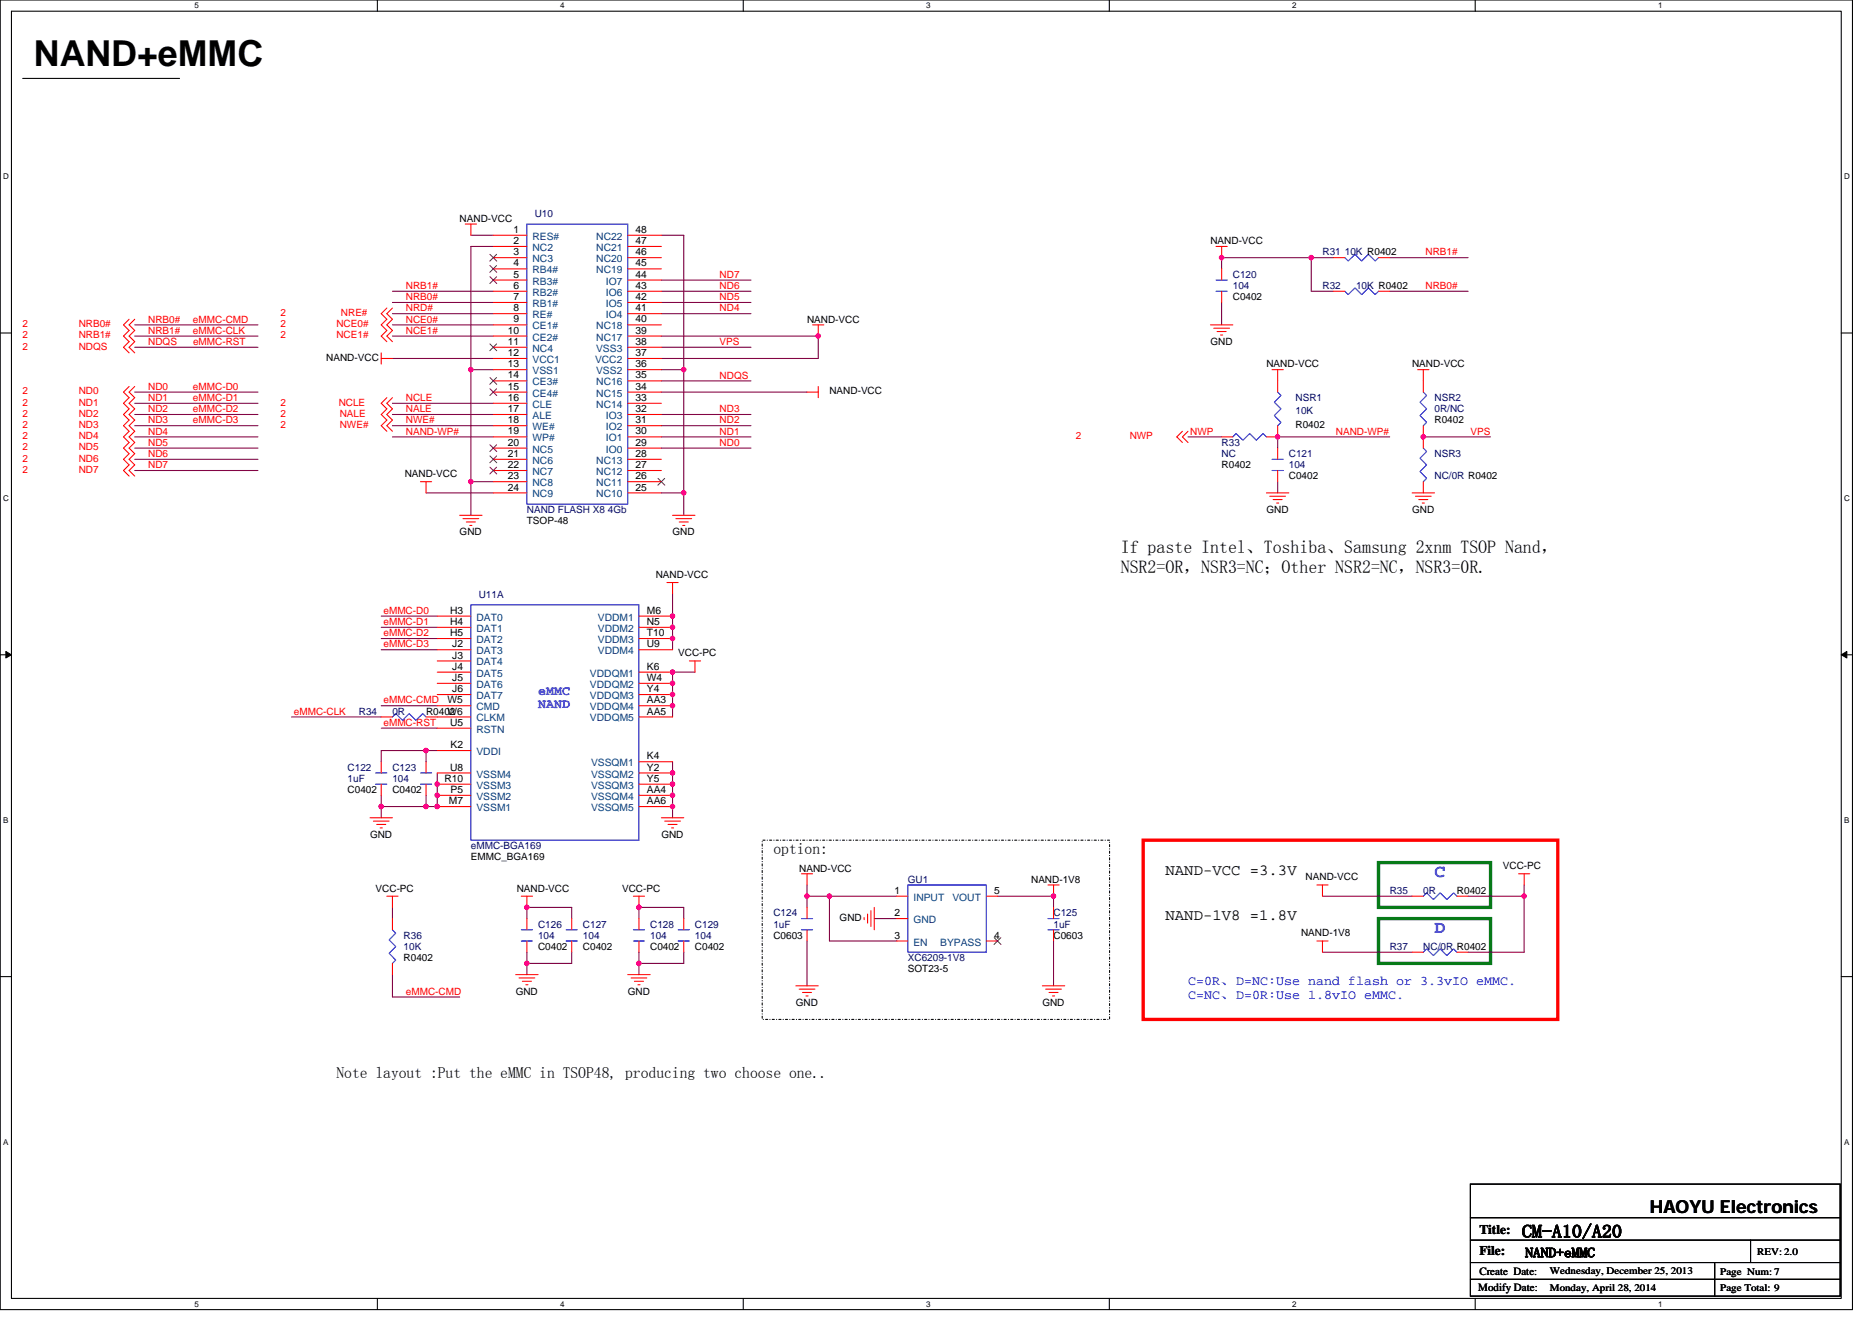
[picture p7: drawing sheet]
<svg xmlns="http://www.w3.org/2000/svg" width="297mm" height="210mm" viewBox="0 0 297 210" stroke-linecap="round" stroke-linejoin="round" font-family="sans-serif">
<path d="M0 0h293.9v207.9h-293.9zM1.8 1.8h290.4v204.3h-290.4z" fill="none" stroke="#000" stroke-width=".17"/>
<g fill="#fff">
<path d="M30.8 .2h.7v1.4h-.7z"/>
<path d="M30.8 206.3h.7v1.4h-.7z"/>
</g>
<path d="M59.9 0v1.8M59.9 206.1v1.8" fill="none" stroke="#000" stroke-width=".17"/>
<g fill="#fff">
<path d="M88.9 .2h.7v1.4h-.7z"/>
<path d="M88.9 206.3h.7v1.4h-.7z"/>
</g>
<path d="M117.9 0v1.8M117.9 206.1v1.8" fill="none" stroke="#000" stroke-width=".17"/>
<g fill="#fff">
<path d="M147 .2h.7v1.4h-.7z"/>
<path d="M147 206.3h.7v1.4h-.7z"/>
</g>
<path d="M176 0v1.8M176 206.1v1.8" fill="none" stroke="#000" stroke-width=".17"/>
<g fill="#fff">
<path d="M205 .2h.7v1.4h-.7z"/>
<path d="M205 206.3h.7v1.4h-.7z"/>
</g>
<path d="M234.1 0v1.8M234.1 206.1v1.8" fill="none" stroke="#000" stroke-width=".17"/>
<g fill="#fff">
<path d="M263.1 .2h.7v1.4h-.7z"/>
<path d="M263.1 206.3h.7v1.4h-.7z"/>
<path d="M.5 27.3h.9v1.4h-.9z"/>
<path d="M292.6 27.3h.9v1.4h-.9z"/>
<path d="M.5 78.4h.9v1.4h-.9z"/>
<path d="M292.6 78.4h.9v1.4h-.9z"/>
</g>
<path d="M0 52.9h1.8M292.2 52.9h1.7" fill="none" stroke="#000" stroke-width=".17"/>
<g fill="#fff">
<path d="M.5 129.5h.8v1.4h-.8z"/>
<path d="M292.6 129.5h.9v1.4h-.9z"/>
</g>
<path d="M0 103.9h1.8M292.2 103.9h1.7" fill="none" stroke="#000" stroke-width=".17"/>
<path d="M.9 103.4l.9 .5-.9 .5zM292.2 103.9l.8-.5v1z" fill="#000" stroke="#000" stroke-width=".16"/>
<g fill="#fff">
<path d="M.5 180.5h.8v1.4h-.8z"/>
<path d="M292.6 180.5h.9v1.4h-.9z"/>
</g>
<path d="M3.6 12.4h24.9M0 155h1.8M292.2 155h1.7M233.3 193.3h58.7M233.3 196.8h58.7M233.3 187.9h58.7v17.8h-58.7zM277.8 196.8v3.6M233.3 200.4h58.7M233.3 203.1h58.7M272.1 200.4v5.3" fill="none" stroke="#000" stroke-width=".17"/>
<path d="M218.7 136.9h17.8v7.1h-17.8zM218.7 145.8h17.8v7.1h-17.8z" fill="none" stroke="#008000" stroke-width=".53"/>
<path d="M181.4 133.3h65.8v28.5h-65.8z" fill="none" stroke="#f00" stroke-width=".53"/>
<path d="M120.9 133.3h55.2v28.5h-55.2z" fill="none" stroke="#000" stroke-width=".17" stroke-dasharray=".3 .3 0 .3"/>
<g fill="none" stroke="#800040" stroke-width=".17">
<path d="M74.7 37.3h3.6M78.3 39.1h-3.6v19.6M104.9 37.3h3.6v21.4M21.4 53.3h19.5M21.4 55.1h19.5M21.4 51.6h19.5M62.3 48h16M62.3 49.8h16M62.3 56.9h16M62.3 46.2h16M62.3 51.6h16M62.3 53.3h16"/>
<path d="M74.7 58.7v17.8M74.7 58.7h3.6M104.9 46.2h14.3M104.9 49.8h14.3M104.9 48h14.3M104.9 58.7h3.6M104.9 53.3h24.9v3.6h-24.9M104.9 55.1h14.3M104.9 44.4h14.3M108.5 58.7v19.5M193.8 48v3.6M193.8 40.9v1.8"/>
<path d="M193.8 40.9h14.3M208.1 40.9h3.5M208.1 40.9v5.3h3.5M220.5 40.9h12.5M220.5 46.2h12.5M21.4 62.2h19.5M21.4 64h19.5M21.4 65.8h19.5M21.4 67.6h19.5M21.4 69.3h19.5M21.4 71.1h19.5M21.4 72.9h19.5"/>
<path d="M21.4 74.7h19.5M62.3 69.3h16M62.3 65.8h16M62.3 64h16M62.3 67.6h16M67.6 78.2h10.7M74.7 76.5v5.3M74.7 76.5h3.6M104.9 69.3h14.3M104.9 67.6h14.3M104.9 65.8h14.3M104.9 78.2h3.6"/>
<path d="M104.9 62.2h23.2M104.9 60.5h14.3M104.9 71.1h14.3M108.5 78.2v3.6M188.5 69.3h5.3M202.7 76.5v1.7M220.5 69.3h-17.8v1.8M225.8 69.3h10.7M60.5 97.8h8.9M60.5 99.6h8.9M106.7 94.2v8.9M46.3 113.8h14.2"/>
<path d="M60.5 101.3h8.9M60.5 103.1h8.9M60.5 112h8.9M60.5 115.6h8.9M67.6 119.1h1.8M67.6 119.1h-7.1v1.8M67.6 119.1v1.8M110.3 106.7h-3.6v7.1M60.5 126.2v1.8M60.5 128v1.8M60.5 128h7.1M67.6 126.2v1.8"/>
<path d="M69.4 122.7v5.3h-1.8M106.7 120.9v8.9M62.3 154.7v3.5h10.6M62.3 144v1.8M83.6 151.1v1.8M83.6 145.8v-1.8h7.1v1.8M83.6 152.9v1.8M90.7 151.1v1.8h-7.1M101.4 145.8v-1.8h7.1v1.8M101.4 152.9v1.8M101.4 151.1v1.8M108.5 151.1v1.8h-7.1"/>
<path d="M128.1 140.5v1.7M128.1 142.2h3.5M128.1 149.4v7.1M128.1 142.2v1.8M131.6 142.2v7.2h10.7M131.6 142.2h10.7M138.7 145.8h3.6M158.3 142.2h8.9v1.8M167.2 149.4v7.1M209.8 151.1h14.3M209.8 142.2h14.3M233 142.2h8.8"/>
<path d="M241.8 140.5v1.7M241.8 142.2v8.9h-8.8"/>
</g>
<g fill="#f0f" stroke="#f0f" stroke-width=".17">
<circle cx="108.5" cy="78.2" r=".35"/>
<circle cx="129.8" cy="53.3" r=".35"/>
<circle cx="108.5" cy="58.7" r=".35"/>
<circle cx="74.7" cy="76.4" r=".35"/>
<circle cx="74.7" cy="58.7" r=".35"/>
<circle cx="208.1" cy="40.9" r=".35"/>
<circle cx="202.7" cy="69.3" r=".35"/>
<circle cx="225.8" cy="69.3" r=".35"/>
<circle cx="193.8" cy="40.9" r=".35"/>
<circle cx="67.6" cy="119.1" r=".35"/>
<circle cx="67.6" cy="128" r=".35"/>
<circle cx="60.5" cy="128" r=".35"/>
<circle cx="69.4" cy="128" r=".35"/>
<circle cx="106.7" cy="112" r=".35"/>
<circle cx="101.4" cy="152.9" r=".35"/>
<circle cx="106.7" cy="99.6" r=".35"/>
<circle cx="106.7" cy="97.8" r=".35"/>
<circle cx="106.7" cy="122.7" r=".35"/>
<circle cx="106.7" cy="108.4" r=".35"/>
<circle cx="106.7" cy="106.7" r=".35"/>
<circle cx="106.7" cy="101.3" r=".35"/>
<circle cx="106.7" cy="128" r=".35"/>
<circle cx="69.4" cy="126.2" r=".35"/>
<circle cx="69.4" cy="124.4" r=".35"/>
<circle cx="106.7" cy="126.2" r=".35"/>
<circle cx="106.7" cy="124.4" r=".35"/>
<circle cx="106.7" cy="110.2" r=".35"/>
<circle cx="101.4" cy="144" r=".35"/>
<circle cx="83.6" cy="152.9" r=".35"/>
<circle cx="83.6" cy="144" r=".35"/>
<circle cx="241.8" cy="142.2" r=".35"/>
<circle cx="167.2" cy="142.2" r=".35"/>
<circle cx="131.6" cy="142.2" r=".35"/>
<circle cx="128" cy="142.2" r=".35"/>
</g>
<g fill="none" stroke="#f00" stroke-width=".17">
<path d="M73.8 35.6h1.8M74.7 35.6v1.7M78.3 37.3h5.3M78.3 39.1h5.3M99.6 37.3h5.3M99.6 39.1h5.3M193 39.1h1.7M193.8 39.1v1.8M20.5 50.7l-.9 .9 .9 .9-.9 .8 .9 .9-.9 .9 .9 .9M21.4 50.7l-.9 .9 .9 .9-.9 .8 .9 .9-.9 .9 .9 .9M60.5 56.9h1.8M60.5 56v1.8"/>
<path d="M61.4 48.9l-.9 .9 .9 .9-.9 .9 .9 .9-.9 .8 .9 .9M62.3 48.9l-.9 .9 .9 .9-.9 .9 .9 .9-.9 .8 .9 .9M78.3 46.2h5.3M78.3 48h5.3M78.3 40.9h5.3M78.3 55.1h5.3M78.3 53.3h5.3M78.3 42.7h5.3M78.3 44.4h5.3M78.3 56.9h5.3M78.3 49.8h5.3M78.3 51.6h5.3"/>
<path d="M78.3 58.7h5.3M99.6 53.3h5.3M99.6 49.8h5.3M99.6 40.9h5.3M99.6 42.7h5.3M99.6 58.7h5.3M99.6 44.4h5.3M99.6 48h5.3M99.6 55.1h5.3M99.6 56.9h5.3M99.6 51.6h5.3M99.6 46.2h5.3"/>
<path d="M128.9 51.6h1.8M129.8 51.6v1.7M192.1 51.6h3.5M192.6 52.1h2.5M193.1 52.6h1.5M193.7 53.2h.3M193.8 46.2v1.8M193.8 42.7v1.7M201.8 58.7h1.8M202.7 58.7v3.5M211.6 40.9h1.8M211.6 46.2h1.8"/>
<path d="M218.7 40.9h1.8M218.7 46.2h1.8M225 58.7h1.7M225.8 58.7v3.5M20.5 61.3l-.9 .9 .9 .9-.9 .9 .9 .9-.9 .9 .9 .9-.9 .9 .9 .9-.9 .8 .9 .9-.9 .9 .9 .9-.9 .9 .9 .9-.9 .9 .9 .9M21.4 61.3l-.9 .9 .9 .9-.9 .9 .9 .9-.9 .9 .9 .9-.9 .9 .9 .9-.9 .8 .9 .9-.9 .9 .9 .9-.9 .9 .9 .9-.9 .9 .9 .9M61.4 63.1l-.9 .9 .9 .9-.9 .9 .9 .9-.9 .9 .9 .9M62.3 63.1l-.9 .9 .9 .9-.9 .9 .9 .9-.9 .9 .9 .9M66.7 76.5h1.8M67.6 76.5v1.7M78.3 60.5h5.3M78.3 62.2h5.3"/>
<path d="M78.3 71.1h5.3M78.3 72.9h5.3M78.3 78.2h5.3M78.3 65.8h5.3M78.3 67.6h5.3M78.3 74.7h5.3M78.3 76.5h5.3M78.3 64h5.3M78.3 69.3h5.3M99.6 71.1h5.3M99.6 76.5h5.3M99.6 60.5h5.3"/>
<path d="M99.6 67.6h5.3M99.6 64h5.3M99.6 78.2h5.3M99.6 72.9h5.3M99.6 65.8h5.3M99.6 74.7h5.3M99.6 69.3h5.3M99.6 62.2h5.3M128.1 62.2h1.7M129.8 61.3v1.8M187.6 68.5l-.9 .8 .9 .9M188.5 68.5l-.9 .8 .9 .9"/>
<path d="M193.8 69.3h1.8M201 78.2h3.5M201.5 78.8h2.5M202 79.3h1.5M202.6 79.8h.3M202.7 67.6v1.7h-1.7M202.7 74.7v1.8M202.7 71.1v1.8M224.1 78.2h3.5M224.6 78.8h2.5M225.1 79.3h1.5M225.7 79.8h.3"/>
<path d="M225.8 67.6v3.5M225.8 76.5v1.7M69.4 97.8h5.3M69.4 99.6h5.3M72.9 81.8h3.6M73.5 82.3h2.5M74 82.8h1.4M74.5 83.4h.4M101.4 97.8h5.3M101.4 99.6h5.3M105.8 92.5h1.8M106.7 81.8h3.6"/>
<path d="M106.7 92.5v1.7M107.2 82.3h2.5M107.8 82.8h1.4M108.3 83.4h.4M60.5 113.8h1.8M67.6 113.8h7.1M69.4 101.3h5.3M69.4 103.1h5.3M69.4 104.9h5.3M69.4 106.7h5.3M69.4 108.5h5.3M69.4 110.2h5.3"/>
<path d="M69.4 112h5.3M69.4 115.6h5.3M69.4 119.1h5.3M101.4 101.3h5.3M101.4 103.1h5.3M101.4 106.7h5.3M101.4 108.5h5.3M101.4 110.2h5.3M101.4 112h5.3M101.4 113.8h5.3M109.4 104.9h1.8M110.3 104.9v1.8"/>
<path d="M58.7 129.8h3.6M59.2 130.3h2.5M59.8 130.9h1.4M60.3 131.4h.4M60.5 124.5v1.7M60.5 120.9v1.8M67.6 124.5v1.7M67.6 120.9v1.8M69.4 122.7h5.3M69.4 124.5h5.3M69.4 126.2h5.3M69.4 128h5.3"/>
<path d="M101.4 120.9h5.3M101.4 122.7h5.3M101.4 124.5h5.3M101.4 126.2h5.3M101.4 128h5.3M104.9 129.8h3.6M105.5 130.3h2.5M106 130.9h1.4M106.5 131.4h.4M127.2 138.7h1.7M128.1 138.7v1.8M241 138.7h1.7"/>
<path d="M241.8 138.7v1.8M61.4 142.2h1.8M62.3 142.2v1.8M62.3 145.8v1.8M62.3 152.9v1.8M81.8 154.7h3.6M82.4 155.2h2.5M82.7 142.2h1.8M82.9 155.7h1.4M83.4 156.3h.4M83.6 142.2v1.8M83.6 149.4v1.7"/>
<path d="M83.6 145.8v1.8M90.7 149.4v1.7M90.7 145.8v1.8M99.6 154.7h3.6M100.1 155.2h2.5M100.5 142.2h1.8M100.7 155.7h1.4M101.2 156.3h.4M101.4 142.2v1.8M101.4 149.4v1.7M101.4 145.8v1.8M108.5 149.4v1.7"/>
<path d="M108.5 145.8v1.8M126.3 156.5h3.5M126.8 157h2.5M127.3 157.5h1.5M127.9 158.1h.3M128.1 144v1.8M128.1 147.6v1.8M137.1 145.6v.4M137.7 145.1v1.4M138.2 144.5v2.5M138.7 144v3.6M142.3 142.2h1.8"/>
<path d="M142.3 145.8h1.8M142.3 149.4h1.8M156.5 149.4h1.8M156.5 142.2h1.8M165.4 156.5h3.5M165.9 157h2.5M166.3 140.5h1.8M166.5 157.5h1.4M167 158.1h.3M167.2 140.5v1.7M167.2 144v1.8M167.2 147.6v1.8"/>
<path d="M209 140.5h1.7M209 149.4h1.7M209.8 140.5v1.7M209.8 149.4v1.7M224.1 151.1h1.7M224.1 142.2h1.7M231.2 151.1h1.8M231.2 142.2h1.8"/>
</g>
<g fill="none" stroke="#00f" stroke-width=".17">
<path d="M83.6 35.6h16v44.4h-16zM193 46.2h1.7M193 44.4h1.7M213.4 40.9l.5 .5 1.1-1 1.1 1 1-1 1.1 1 .5-.5M213.4 46.2l.5 .6 1.1-1.1 1.1 1.1 1-1.1 1.1 1.1 .5-.6M195.6 69.3l.5-.5 1.1 1.1 1.1-1.1 1 1.1 1.1-1.1 .6 .5M201.8 74.7h1.8M201.8 72.9h1.8M202.7 62.2l.6 .6-1.1 1 1.1 1.1-1.1 1.1 1.1 1-.6 .6M225.8 62.2l.6 .6-1.1 1 1.1 1.1-1.1 1.1 1.1 1-.6 .6M225.8 71.1l.6 .5-1.1 1.1 1.1 1.1-1.1 1 1.1 1.1-.6 .6M74.7 96h26.7v37.3h-26.7z"/>
<path d="M62.3 113.8l.5-.5 1.1 1 1-1 1.1 1 1.1-1 .5 .5M59.6 124.5h1.8M59.6 122.7h1.8M66.7 124.5h1.8M66.7 122.7h1.8M62.3 147.6l.5 .5-1.1 1.1 1.1 1-1.1 1.1 1.1 1.1-.5 .5M82.7 149.4h1.8M82.7 147.6h1.8M89.8 149.4h1.8M89.8 147.6h1.8M100.5 149.4h1.8M100.5 147.6h1.8"/>
<path d="M107.6 149.4h1.8M107.6 147.6h1.8M127.2 145.8h1.7M127.2 147.6h1.7M144.1 140.5h12.4v10.6h-12.4zM166.3 145.8h1.8M166.3 147.6h1.8M225.8 151.1l.6-.5 1.1 1.1 1-1.1 1.1 1.1 1-1.1 .6 .5M225.8 142.2l.6-.5 1.1 1.1 1-1.1 1.1 1.1 1-1.1 .6 .5"/>
</g>
<g fill="none" stroke="#804000" stroke-width=".16">
<path d="M77.7 59.9l1.1 1.1M77.7 40.4l1.1 1M77.7 54.6l1.1 1.1M77.7 42.1l1.1 1.1M77.7 43.9l1.1 1.1M78.8 59.9l-1.1 1.1M78.8 40.4l-1.1 1M78.8 54.6l-1.1 1.1M78.8 42.1l-1.1 1.1M78.8 43.9l-1.1 1.1M77.7 61.7l1.1 1.1M77.7 70.6l1.1 1.1"/>
<path d="M77.7 72.4l1.1 1M77.7 74.1l1.1 1.1M78.8 61.7l-1.1 1.1M78.8 70.6l-1.1 1.1M78.8 72.4l-1.1 1M78.8 74.1l-1.1 1.1M104.4 75.9l1.1 1.1M105.5 75.9l-1.1 1.1M157.8 148.8l1 1.1M158.8 148.8l-1.1 1.1"/>
</g>
<text font-size="5.7" x="5.4" y="10.5">NAND+eMMC</text>
<g font-size="2.8">
<text x="177.8" y="87.8">If paste Intel、Toshiba、Samsung 2xnm TSOP Nand，</text>
<text x="177.8" y="91">NSR2=OR，NSR3=NC；Other NSR2=NC，NSR3=0R.</text>
<text x="241.5" y="196.4">CM-A10/A20</text>
<text x="261.8" y="192.6">HAOYU Electronics</text>
</g>
<g font-size="2.8" fill="#00f">
<text x="227.6" y="139.3">C</text>
<text x="227.6" y="148.1">D</text>
</g>
<g font-size="2.5">
<text x="122.7" y="135.5">option:</text>
<text x="185" y="138.9">NAND-VCC =3.3V</text>
<text x="185" y="146">NAND-1V8 =1.8V</text>
<text x="53.4" y="171">Note layout :Put the eMMC in TSOP48, producing two choose one..</text>
</g>
<g font-size="2.1" fill="#00f">
<text x="85.4" y="110.2">eMMC</text>
<text x="85.4" y="112.4">NAND</text>
<text x="188.5" y="156.4">C=0R、D=NC:Use nand flash or 3.3vIO eMMC.</text>
<text x="188.5" y="158.5">C=NC、D=0R:Use 1.8vIO eMMC.</text>
</g>
<g font-size="2.1">
<text x="234.7" y="195.9">Title:</text>
<text x="234.7" y="199.1">File:</text>
<text x="242" y="199.5">NAND+eMMC</text>
</g>
<g font-size="1.8">
<text x="234.7" y="202.3">Create Date:</text>
<text x="234.6" y="205">Modify Date:</text>
</g>
<g font-size="1.6">
<text x="72.9" y="35.2">NAND-VCC</text>
<text x="81.5" y="40.5">3</text>
<text x="81.5" y="37">1</text>
<text x="81.5" y="38.7">2</text>
<text x="100.9" y="40.5">46</text>
<text x="100.9" y="37">48</text>
<text x="100.9" y="38.7">47</text>
<text x="192.1" y="38.8">NAND-VCC</text>
<text x="81.5" y="45.8">6</text>
<text x="81.5" y="47.6">7</text>
<text x="81.5" y="42.3">4</text>
<text x="81.5" y="44.1">5</text>
<text x="100.9" y="44.1">44</text>
<text x="100.9" y="47.6">42</text>
<text x="100.9" y="45.8">43</text>
<text x="100.9" y="42.3">45</text>
<text x="195.6" y="47.6">C0402</text>
<text x="80.6" y="53">10</text>
<text x="81.5" y="49.4">8</text>
<text x="81.5" y="51.2">9</text>
<text x="100.9" y="49.4">41</text>
<text x="100.9" y="53">39</text>
<text x="100.9" y="51.2">40</text>
<text x="128.1" y="51.2">NAND-VCC</text>
<text x="51.8" y="57.3">NAND-VCC</text>
<text x="80.6" y="54.7">11</text>
<text x="80.6" y="56.5">12</text>
<text x="80.6" y="58.3">13</text>
<text x="100.9" y="58.3">36</text>
<text x="100.9" y="54.7">38</text>
<text x="100.9" y="56.5">37</text>
<text x="192.1" y="54.8">GND</text>
<text x="201" y="58.3">NAND-VCC</text>
<text x="224.1" y="58.3">NAND-VCC</text>
<text x="80.6" y="60.1">14</text>
<text x="80.6" y="61.8">15</text>
<text x="80.6" y="65.4">17</text>
<text x="80.6" y="63.6">16</text>
<text x="100.9" y="65.4">32</text>
<text x="100.9" y="60.1">35</text>
<text x="100.9" y="63.6">33</text>
<text x="100.9" y="61.8">34</text>
<text x="131.6" y="62.6">NAND-VCC</text>
<text x="80.6" y="70.7">20</text>
<text x="80.6" y="67.2">18</text>
<text x="80.6" y="69">19</text>
<text x="100.9" y="70.7">29</text>
<text x="100.9" y="67.2">31</text>
<text x="100.9" y="69">30</text>
<text x="205.6" y="67.9">R0402</text>
<text x="227.6" y="67.2">R0402</text>
<text x="64.2" y="75.7">NAND-VCC</text>
<text x="80.6" y="72.5">21</text>
<text x="80.6" y="77.9">24</text>
<text x="80.6" y="74.3">22</text>
<text x="80.6" y="76.1">23</text>
<text x="100.9" y="76.1">26</text>
<text x="100.9" y="77.9">25</text>
<text x="100.9" y="72.5">28</text>
<text x="100.9" y="74.3">27</text>
<text x="193.8" y="74.3">R0402</text>
<text x="204.5" y="76.1">C0402</text>
<text x="83.6" y="83.2">TSOP-48</text>
<text x="201" y="81.4">GND</text>
<text x="224.1" y="81.4">GND</text>
<text x="72.9" y="85">GND</text>
<text x="106.7" y="85">GND</text>
<text x="104.1" y="91.7">NAND-VCC</text>
<text x="71.4" y="97.4">H3</text>
<text x="71.4" y="99.2">H4</text>
<text x="71.4" y="101">H5</text>
<text x="102.6" y="97.4">M6</text>
<text x="102.6" y="99.2">N5</text>
<text x="102.6" y="101">T10</text>
<text x="71.8" y="102.7">J2</text>
<text x="71.8" y="104.5">J3</text>
<text x="71.8" y="106.3">J4</text>
<text x="102.6" y="102.7">U9</text>
<text x="102.6" y="106.3">K6</text>
<text x="107.6" y="104.2">VCC-PC</text>
<text x="67.6" y="113.4">R0402</text>
<text x="71" y="111.6">W5</text>
<text x="71" y="113.4">W6</text>
<text x="71.8" y="108.1">J5</text>
<text x="71.8" y="109.9">J6</text>
<text x="102.6" y="108.1">W4</text>
<text x="102.6" y="109.9">Y4</text>
<text x="102.6" y="111.6">AA3</text>
<text x="102.6" y="113.4">AA5</text>
<text x="71.4" y="115.2">U5</text>
<text x="71.5" y="118.7">K2</text>
<text x="55.2" y="125.9">C0402</text>
<text x="62.3" y="125.9">C0402</text>
<text x="70.5" y="124.1">R10</text>
<text x="71.4" y="122.3">U8</text>
<text x="71.5" y="125.9">P5</text>
<text x="102.6" y="120.5">K4</text>
<text x="102.6" y="122.3">Y2</text>
<text x="102.6" y="124.1">Y5</text>
<text x="102.6" y="125.9">AA4</text>
<text x="71.2" y="127.6">M7</text>
<text x="102.6" y="127.6">AA6</text>
<text x="58.7" y="133">GND</text>
<text x="74.7" y="136.5">EMMC_BGA169</text>
<text x="104.9" y="133">GND</text>
<text x="238.5" y="138">VCC-PC</text>
<text x="59.6" y="141.5">VCC-PC</text>
<text x="82" y="141.5">NAND-VCC</text>
<text x="98.7" y="141.5">VCC-PC</text>
<text x="126.8" y="138.3">NAND-VCC</text>
<text x="141.9" y="141.9">1</text>
<text x="157.8" y="141.9">5</text>
<text x="163.6" y="140.1">NAND-1V8</text>
<text x="207.2" y="139.7">NAND-VCC</text>
<text x="231.2" y="141.9">R0402</text>
<text x="122.7" y="149">C0603</text>
<text x="133.2" y="146.2">GND</text>
<text x="141.9" y="145.4">2</text>
<text x="141.9" y="149">3</text>
<text x="157.8" y="149">4</text>
<text x="167.2" y="149">C0603</text>
<text x="206.5" y="148.6">NAND-1V8</text>
<text x="64" y="152.5">R0402</text>
<text x="85.4" y="150.8">C0402</text>
<text x="92.5" y="150.8">C0402</text>
<text x="103.2" y="150.8">C0402</text>
<text x="110.3" y="150.8">C0402</text>
<text x="144.1" y="154.3">SOT23-5</text>
<text x="81.8" y="157.9">GND</text>
<text x="99.6" y="157.9">GND</text>
<text x="126.3" y="159.7">GND</text>
<text x="165.4" y="159.7">GND</text>
<text x="245.9" y="202.2">Wednesday, December 25, 2013</text>
<text x="273" y="202.3">Page Num: 7</text>
<text x="278.8" y="199.1">REV: 2.0</text>
<text x="245.9" y="204.8">Monday, April 28, 2014</text>
<text x="273" y="204.8">Page Total: 9</text>
</g>
<g font-size="1.6" fill="#000080">
<text x="84.9" y="34.5">U10</text>
<text x="209.8" y="40.5">R31 10K R0402</text>
<text x="195.6" y="44.1">C120</text>
<text x="195.6" y="45.9">104</text>
<text x="209.8" y="45.9">R32</text>
<text x="215.2" y="45.9">10K R0402</text>
<text x="205.6" y="63.6">NSR1</text>
<text x="205.6" y="65.8">10K</text>
<text x="227.6" y="63.6">NSR2</text>
<text x="227.6" y="65.4">0R/NC</text>
<text x="193.8" y="70.8">R33</text>
<text x="193.8" y="72.5">NC</text>
<text x="204.5" y="72.5">C121</text>
<text x="204.5" y="74.3">104</text>
<text x="227.6" y="72.5">NSR3</text>
<text x="227.6" y="76.1">NC/0R R0402</text>
<text x="83.6" y="81.4">NAND FLASH X8 4Gb</text>
<text x="76" y="94.9">U11A</text>
<text x="56.9" y="113.4">R34</text>
<text x="62.3" y="113.4">0R</text>
<text x="55.2" y="122.3">C122</text>
<text x="55.2" y="124.1">1uF</text>
<text x="62.3" y="122.3">C123</text>
<text x="62.3" y="124.1">104</text>
<text x="74.7" y="134.8">eMMC-BGA169</text>
<text x="144.1" y="140.1">GU1</text>
<text x="220.5" y="141.9">R35</text>
<text x="225.8" y="141.9">0R</text>
<text x="64" y="149">R36</text>
<text x="85.4" y="147.2">C126</text>
<text x="85.4" y="149">104</text>
<text x="92.5" y="147.2">C127</text>
<text x="92.5" y="149">104</text>
<text x="103.2" y="147.2">C128</text>
<text x="103.2" y="149">104</text>
<text x="110.3" y="147.2">C129</text>
<text x="110.3" y="149">104</text>
<text x="122.7" y="145.4">C124</text>
<text x="122.7" y="147.2">1uF</text>
<text x="167.2" y="145.4">C125</text>
<text x="167.2" y="147.2">1uF</text>
<text x="64" y="150.8">10K</text>
<text x="144.1" y="152.5">XC6209-1V8</text>
<text x="220.5" y="150.8">R37</text>
<text x="225.8" y="150.8">NC/0R R0402</text>
</g>
<g font-size="1.6" fill="#004080">
<text x="84.5" y="41.6">NC3</text>
<text x="84.5" y="38.1">RES#</text>
<text x="84.5" y="39.8">NC2</text>
<text x="94.6" y="41.6">NC20</text>
<text x="94.6" y="38.1">NC22</text>
<text x="94.6" y="39.8">NC21</text>
<text x="84.5" y="46.9">RB2#</text>
<text x="84.5" y="43.4">RB4#</text>
<text x="84.5" y="45.2">RB3#</text>
<text x="94.6" y="43.4">NC19</text>
<text x="96.1" y="45.2">IO7</text>
<text x="96.1" y="46.9">IO6</text>
<text x="84.5" y="48.7">RB1#</text>
<text x="84.5" y="50.5">RE#</text>
<text x="84.5" y="52.3">CE1#</text>
<text x="94.6" y="52.3">NC18</text>
<text x="96.1" y="50.5">IO4</text>
<text x="96.1" y="48.7">IO5</text>
<text x="84.5" y="55.8">NC4</text>
<text x="84.5" y="54.1">CE2#</text>
<text x="84.5" y="57.6">VCC1</text>
<text x="84.5" y="59.4">VSS1</text>
<text x="94.4" y="57.6">VCC2</text>
<text x="94.6" y="59.4">VSS2</text>
<text x="94.6" y="55.8">VSS3</text>
<text x="94.6" y="54.1">NC17</text>
<text x="84.5" y="61.2">CE3#</text>
<text x="84.5" y="62.9">CE4#</text>
<text x="84.5" y="64.7">CLE</text>
<text x="94.6" y="61.2">NC16</text>
<text x="94.6" y="64.7">NC14</text>
<text x="94.6" y="62.9">NC15</text>
<text x="84.5" y="71.8">NC5</text>
<text x="84.5" y="66.5">ALE</text>
<text x="84.5" y="68.3">WE#</text>
<text x="84.5" y="70.1">WP#</text>
<text x="96.1" y="71.8">IO0</text>
<text x="96.1" y="68.3">IO2</text>
<text x="96.1" y="66.5">IO3</text>
<text x="96.1" y="70.1">IO1</text>
<text x="84.5" y="73.6">NC6</text>
<text x="84.5" y="75.4">NC7</text>
<text x="84.5" y="77.2">NC8</text>
<text x="94.6" y="77.2">NC11</text>
<text x="94.6" y="73.6">NC13</text>
<text x="94.6" y="75.4">NC12</text>
<text x="84.5" y="79">NC9</text>
<text x="94.6" y="79">NC10</text>
<text x="75.6" y="98.5">DAT0</text>
<text x="75.6" y="100.3">DAT1</text>
<text x="94.9" y="98.5">VDDM1</text>
<text x="94.9" y="100.3">VDDM2</text>
<text x="75.6" y="102.1">DAT2</text>
<text x="75.6" y="103.8">DAT3</text>
<text x="75.6" y="105.6">DAT4</text>
<text x="75.6" y="107.4">DAT5</text>
<text x="93.6" y="107.4">VDDQM1</text>
<text x="94.9" y="102.1">VDDM3</text>
<text x="94.9" y="103.8">VDDM4</text>
<text x="75.6" y="109.2">DAT6</text>
<text x="75.6" y="111">DAT7</text>
<text x="75.6" y="112.7">CMD</text>
<text x="93.6" y="109.2">VDDQM2</text>
<text x="93.6" y="111">VDDQM3</text>
<text x="93.6" y="112.7">VDDQM4</text>
<text x="75.6" y="114.5">CLKM</text>
<text x="75.6" y="116.3">RSTN</text>
<text x="75.6" y="119.8">VDDI</text>
<text x="93.6" y="114.5">VDDQM5</text>
<text x="75.6" y="123.4">VSSM4</text>
<text x="75.6" y="125.2">VSSM3</text>
<text x="93.8" y="121.6">VSSQM1</text>
<text x="93.8" y="123.4">VSSQM2</text>
<text x="93.8" y="125.2">VSSQM3</text>
<text x="75.6" y="127">VSSM2</text>
<text x="75.6" y="128.7">VSSM1</text>
<text x="93.8" y="127">VSSQM4</text>
<text x="93.8" y="128.7">VSSQM5</text>
<text x="144.9" y="143">INPUT</text>
<text x="151.1" y="143">VOUT</text>
<text x="144.9" y="146.5">GND</text>
<text x="144.9" y="150.1">EN</text>
<text x="149.2" y="150.1">BYPASS</text>
</g>
<g font-size="1.6" fill="#f00">
<text x="226.2" y="40.5">NRB1#</text>
<text x="64.4" y="47.6">NRB0#</text>
<text x="64.4" y="45.9">NRB1#</text>
<text x="114.2" y="45.9">ND6</text>
<text x="114.2" y="44.1">ND7</text>
<text x="114.2" y="47.6">ND5</text>
<text x="226.2" y="45.9">NRB0#</text>
<text x="3.6" y="51.9">2</text>
<text x="3.6" y="53.7">2</text>
<text x="12.5" y="51.9">NRB0#</text>
<text x="12.5" y="53.7">NRB1#</text>
<text x="23.5" y="51.2">NRB0#</text>
<text x="23.5" y="53">NRB1#</text>
<text x="30.6" y="51.2">eMMC-CMD</text>
<text x="30.6" y="53">eMMC-CLK</text>
<text x="44.5" y="50.1">2</text>
<text x="44.5" y="53.7">2</text>
<text x="44.5" y="51.9">2</text>
<text x="53.4" y="53.7">NCE1#</text>
<text x="53.4" y="51.9">NCE0#</text>
<text x="54.1" y="50.1">NRE#</text>
<text x="64.4" y="49.4">NRD#</text>
<text x="64.4" y="51.2">NCE0#</text>
<text x="64.4" y="53">NCE1#</text>
<text x="114.2" y="49.4">ND4</text>
<text x="3.6" y="55.5">2</text>
<text x="12.5" y="55.5">NDQS</text>
<text x="23.5" y="54.8">NDQS</text>
<text x="30.6" y="54.8">eMMC-RST</text>
<text x="114.2" y="54.8">VPS</text>
<text x="3.6" y="62.6">2</text>
<text x="3.6" y="64.4">2</text>
<text x="12.5" y="62.6">ND0</text>
<text x="12.5" y="64.4">ND1</text>
<text x="23.5" y="61.9">ND0</text>
<text x="23.5" y="63.6">ND1</text>
<text x="23.5" y="65.4">ND2</text>
<text x="30.6" y="61.9">eMMC-D0</text>
<text x="30.6" y="63.6">eMMC-D1</text>
<text x="30.6" y="65.4">eMMC-D2</text>
<text x="44.5" y="64.4">2</text>
<text x="53.7" y="64.4">NCLE</text>
<text x="64.4" y="65.4">NALE</text>
<text x="64.4" y="63.6">NCLE</text>
<text x="114.2" y="65.4">ND3</text>
<text x="114.2" y="60.1">NDQS</text>
<text x="3.6" y="66.1">2</text>
<text x="3.6" y="67.9">2</text>
<text x="3.6" y="69.7">2</text>
<text x="3.6" y="71.5">2</text>
<text x="12.5" y="66.1">ND2</text>
<text x="12.5" y="67.9">ND3</text>
<text x="12.5" y="69.7">ND4</text>
<text x="12.5" y="71.5">ND5</text>
<text x="23.5" y="67.2">ND3</text>
<text x="23.5" y="69">ND4</text>
<text x="23.5" y="70.8">ND5</text>
<text x="30.6" y="67.2">eMMC-D3</text>
<text x="44.5" y="67.9">2</text>
<text x="44.5" y="66.1">2</text>
<text x="53.9" y="67.9">NWE#</text>
<text x="53.9" y="66.1">NALE</text>
<text x="64.4" y="69">NAND-WP#</text>
<text x="64.4" y="67.2">NWE#</text>
<text x="114.2" y="70.8">ND0</text>
<text x="114.2" y="69">ND1</text>
<text x="114.2" y="67.2">ND2</text>
<text x="170.7" y="69.7">2</text>
<text x="179.3" y="69.7">NWP</text>
<text x="188.9" y="69">NWP</text>
<text x="212" y="69">NAND-WP#</text>
<text x="233.3" y="69">VPS</text>
<text x="3.6" y="73.3">2</text>
<text x="3.6" y="75">2</text>
<text x="12.5" y="73.3">ND6</text>
<text x="12.5" y="75">ND7</text>
<text x="23.5" y="72.5">ND6</text>
<text x="23.5" y="74.3">ND7</text>
<text x="60.9" y="97.4">eMMC-D0</text>
<text x="60.9" y="99.2">eMMC-D1</text>
<text x="60.9" y="101">eMMC-D2</text>
<text x="60.9" y="102.8">eMMC-D3</text>
<text x="46.6" y="113.4">eMMC-CLK</text>
<text x="60.9" y="111.7">eMMC-CMD</text>
<text x="60.9" y="115.2">eMMC-RST</text>
<text x="64.4" y="157.9">eMMC-CMD</text>
</g>
<g font-size="1.3">
<text x="30.8" y="1.3">5</text>
<text x="88.9" y="1.3">4</text>
<text x="147" y="1.3">3</text>
<text x="205" y="1.3">2</text>
<text x="263.1" y="1.3">1</text>
<text x=".5" y="28.4">D</text>
<text x="292.6" y="28.4">D</text>
<text x=".5" y="79.5">C</text>
<text x="292.6" y="79.5">C</text>
<text x=".5" y="130.6">B</text>
<text x="292.6" y="130.6">B</text>
<text x=".5" y="181.7">A</text>
<text x="292.6" y="181.7">A</text>
<text x="30.8" y="207.4">5</text>
<text x="88.9" y="207.4">4</text>
<text x="147" y="207.4">3</text>
<text x="205" y="207.4">2</text>
<text x="263.1" y="207.4">1</text>
</g>
</svg>
